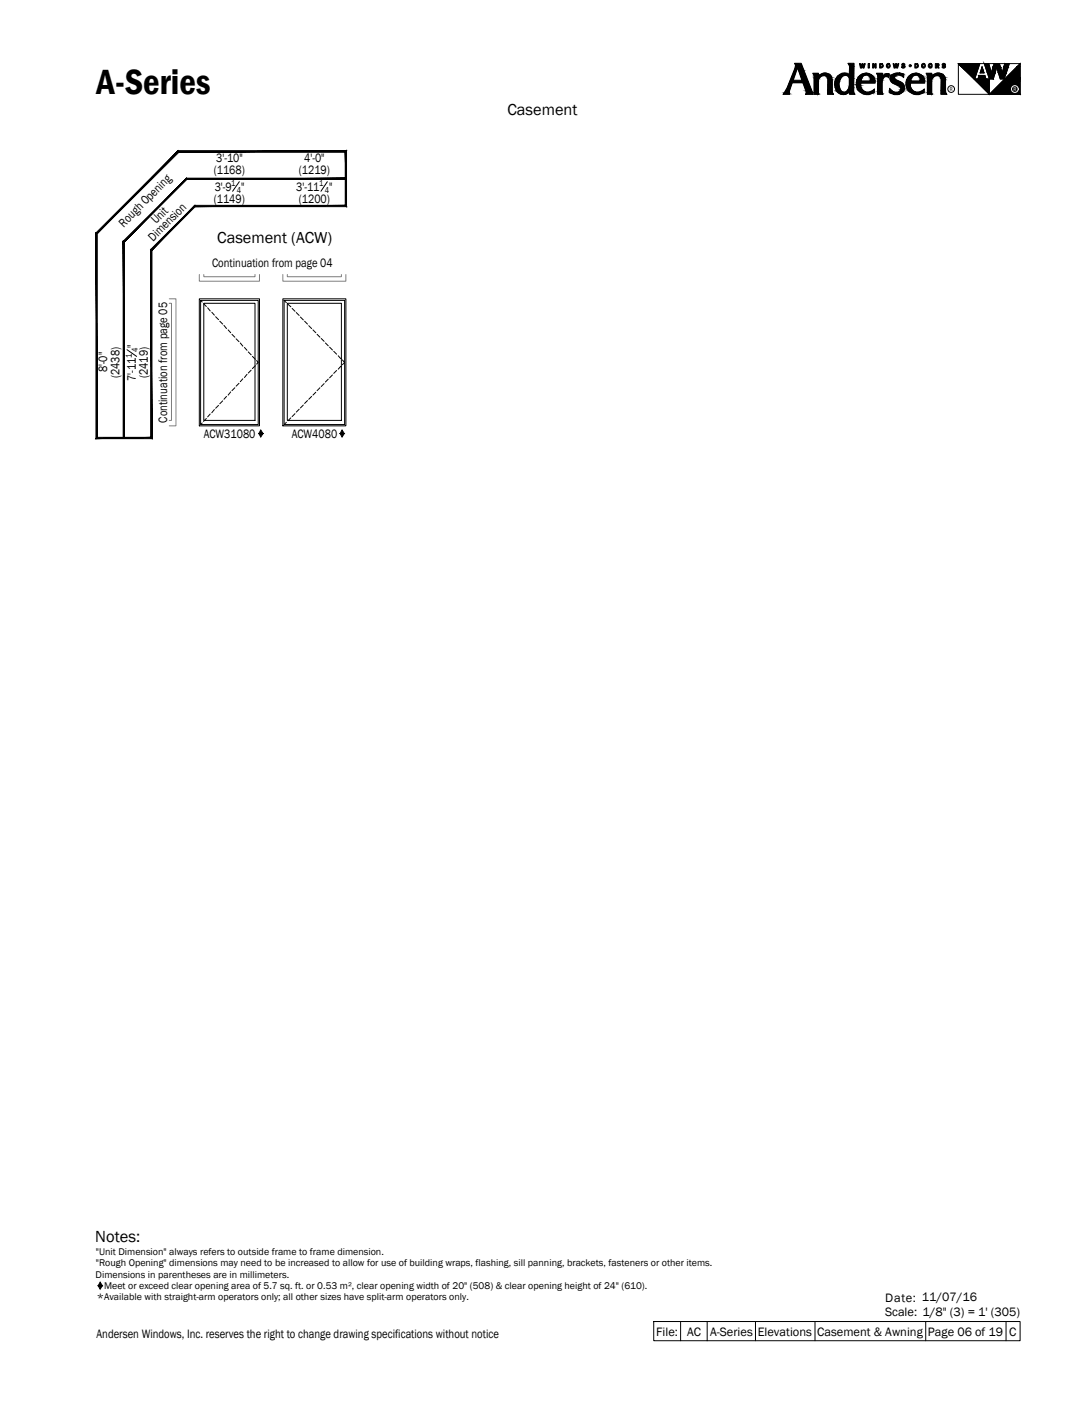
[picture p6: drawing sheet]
<svg xmlns="http://www.w3.org/2000/svg" width="216mm" height="279mm" viewBox="0 0 216 279" stroke-linecap="round" stroke-linejoin="round" font-family="sans-serif">
<!-- layer: A-ELEV-GLAZ-SIGHTLINES -->
<path d="M39.6 59.3h11.9v25.2h-11.9zM39.8 59.6h11.4v24.7h-11.4zM56.1 59.3h12.5v25.2h-12.5zM56.4 59.6h12v24.7h-12zM40.4 60.2h10.2v23.2h-10.2zM57 60.2h10.7v23.2h-10.7z" fill="none" stroke="#000" stroke-width=".2"/>
<!-- layer: A-ELEV-GLAZ-OPERATION -->
<g fill="none" stroke="#000" stroke-width=".2">
<path d="M39.8 59.6l.3 .3M56.4 59.6l.4 .5M40.4 60.2l.6 .6M41.2 61.1l.5 .6M42 62l.5 .5M42.8 62.9l.6 .5M43.6 63.7l.6 .6M44.2 79.6l-.6 .5M44.4 64.6l.6 .6M45 78.7l-.6 .5M45.3 65.5l.5 .5M45.8 77.8l-.5 .6"/>
<path d="M46 66.3l.6 .6M46.6 76.9l-.6 .6M46.9 67.2l.5 .6M47.4 76.1l-.5 .5M47.7 68.1l.5 .6M48.2 75.2l-.5 .5M48.5 68.9l.5 .6M49 74.3l-.5 .6M49.3 69.8l.5 .6M49.8 73.5l-.5 .5M50.1 70.7l.6 .6M50.7 72.6l-.6 .5"/>
<path d="M50.9 71.6l.3 .3-.3 .3M57.1 60.4l.6 .5M58 61.2l.5 .6M58.8 62l.6 .6M59.6 62.9l.6 .6M60.4 63.7l.6 .6M61 79.5l-.6 .6M61.3 64.6l.5 .6M61.8 78.7l-.5 .5M62.1 65.5l.6 .5M62.7 77.8l-.6 .6M62.9 66.3l.6 .6"/>
<path d="M63.5 76.9l-.6 .6M63.7 67.2l.6 .5M64.3 76.1l-.6 .6M64.6 68.1l.5 .5M65.1 75.2l-.5 .6M65.4 68.9l.6 .6M66 74.4l-.6 .6M66.2 69.7l.6 .6M66.8 73.5l-.6 .6M67.1 70.6l.5 .6M67.6 72.7l-.5 .6M67.9 71.4l.5 .5-.5 .5"/>
<path d="M40.1 83.9l-.3 .4M41 83l-.6 .6M41.7 82.2l-.5 .5M42.5 81.3l-.5 .6M43.4 80.4l-.6 .6M56.8 83.8l-.4 .5M57.7 82.9l-.6 .6M58.5 82.1l-.5 .6M59.4 81.2l-.6 .6M60.2 80.4l-.6 .5"/>
</g>
<!-- layer: A-ANNO-TEXT -->
<g fill="#000" stroke="#000" stroke-width=".2">
<path d="M163.5 14.7h.4zM166.9 18.6h.9zM166.9 18.6l.5 .1zM175 15.5h.1zM176 14.7h.3zM178.2 14.6l.1 .1zM181.7 18.6h.6zM181.7 18.6l.2 .1zM183.1 18.1l.2-.1zM186 14.7h.4zM193.3 15.7h3v3zM202.4 12.6v.7h-.6z"/>
<path d="M156.1 18l.4 .3v-.3zM156.1 18l.4 .3h-.6z"/>
<path d="M155.9 18.3l.6 .1v-.1zM155.9 18.3l.6 .1h-.7z"/>
<path d="M155.8 18.4l.7 .2v-.2zM155.8 18.4l.7 .2h-.8z"/>
<path d="M156.1 17.9h.5zM156.1 17.9l.4 .1z"/>
<path d="M156.3 17.4l.3 .5 .1-.5zM156.3 17.4l.3 .5h-.5z"/>
<path d="M156.8 16.3l-.1 1.1 .4-1.1zM156.8 16.3l-.1 1.1h-.4z"/>
<path d="M157.9 13.6l-.7 2.5 .8-2.5zM157.9 13.6l-.7 2.5h-.3z"/>
<path d="M157.9 13.3l.1 .3 .1-.3zM157.9 13.3l.1 .3h-.1z"/>
<path d="M158 12.9l.1 .4 .1-.4zM158 12.9l.1 .4h-.2z"/>
<path d="M158 12.8l.2 .1 .1-.1zM158 12.8l.2 .1h-.2z"/>
<path d="M158 12.7l.9 .1zM158 12.7l.9 .1z"/>
<path d="M158.3 12.8l.7 .1-.1-.1zM158.3 12.8l.7 .1h-.6z"/>
<path d="M158.4 12.9l.9 .7-.3-.7zM158.4 12.9l.9 .7h-.8z"/>
<path d="M158.5 13.6l.8 .3v-.3zM158.5 13.6l.8 .3h-.7z"/>
<path d="M158.6 13.9l1.6 2.2-.9-2.2zM158.6 13.9l1.6 2.2h-.8z"/>
<path d="M156.9 16.1l3.4 .2-.1-.2zM156.9 16.1l3.4 .2h-3.5z"/>
<path d="M159.4 16.3l1.6 1.8-.7-1.8zM159.4 16.3l1.6 1.8h-.9z"/>
<path d="M160.1 18.1l1 .2-.1-.2zM160.1 18.1l1 .2h-1z"/>
<path d="M160.1 18.3l1.1 .2-.1-.2zM160.1 18.3l1.1 .2h-1.1z"/>
<path d="M160.1 18.5l1.1 .1v-.1zM160.1 18.5l1.1 .1h-1.1z"/>
<path d="M161.6 14.7l.6 .1v-.1zM161.6 14.7l.6 .1h-.6z"/>
<path d="M161.6 14.8l.6 .3v-.3zM161.6 14.8l.6 .3h-.5z"/>
<path d="M161.7 15.1l.5 .3v-.3zM161.7 15.1l.5 .3h-.5z"/>
<path d="M161.7 18.4l.6 .2-.1-.2zM161.7 18.4l.6 .2h-.6z"/>
<path d="M161.7 16.1l.5 2.3 .1-2.3zM161.7 16.1l.5 2.3h-.5z"/>
<path d="M161.7 15.6l.6 .5 .1-.5zM161.7 15.6l.6 .5h-.6z"/>
<path d="M161.7 15.4l.7 .2 .2-.2zM161.7 15.4l.7 .2h-.7z"/>
<path d="M162.4 15.2l.2 .2v-.2zM162.2 15.4l.2-.2 .2 .2z"/>
<path d="M162.7 15l-.1 .2 .4-.2zM162.4 15.2l.3-.2-.1 .2z"/>
<path d="M163.2 14.7h1zM163.2 14.7h1z"/>
<path d="M162.8 14.9h.5zM162.8 14.9h.6z"/>
<path d="M162.8 14.9h.5zM162.8 14.9l.2 .1z"/>
<path d="M162.9 14.8h.5zM162.9 14.8l.5 .1z"/>
<path d="M163.5 14.7h.7zM163.2 14.7h1z"/>
<path d="M163.2 14.7l1.3 .1zM162.9 14.8l.3-.1 1.3 .1z"/>
<path d="M162.9 14.8h1.7zM162.9 14.8h1.7z"/>
<path d="M163.4 14.8l1.2 .1zM163.4 14.8l1.2 .1z"/>
<path d="M163.6 14.9h1zM163.6 14.9h1z"/>
<path d="M163.8 14.9l.9 .1-.1-.1zM163.8 14.9l.9 .1z"/>
<path d="M164 15l.8 .1zM164 15l.8 .1z"/>
<path d="M164.1 15.1l.8 .2-.1-.2zM164.1 15.1l.8 .2h-.7z"/>
<path d="M164.2 15.3l.8 .1-.1-.1zM164.2 15.3l.8 .1h-.7z"/>
<path d="M164.3 15.4l.7 .1v-.1zM164.3 15.4l.7 .1h-.7z"/>
<path d="M164.3 15.5l.7 .3v-.3zM164.3 15.5l.7 .3h-.6z"/>
<path d="M164.4 15.8l.6 .1zM164.4 15.8l.6 .1z"/>
<path d="M164.4 15.9l.6 2.1v-2.1zM164.4 15.9l.6 2.1h-.6z"/>
<path d="M164.4 18l.7 .5-.1-.5zM164.4 18l.7 .5h-.7z"/>
<path d="M164.4 18.5l.8 .1-.1-.1zM164.4 18.5l.8 .1h-.8z"/>
<path d="M165.7 16.7l.7 .1v-.1zM165.7 16.7l.7 .1h-.7z"/>
<path d="M165.7 16.8l.8 .6-.1-.6zM165.7 16.8l.8 .6h-.6z"/>
<path d="M165.9 15.9l.6 .3v-.3zM165.9 15.9l.6 .3h-.7z"/>
<path d="M165.8 16.2l.6 .5 .1-.5zM165.8 16.2l.6 .5h-.7z"/>
<path d="M165.9 17.4h.6zM165.9 17.4h.6z"/>
<path d="M165.9 17.4l.8 .6-.2-.6zM165.9 17.4l.8 .6h-.6z"/>
<path d="M166 15.7l.5 .2 .2-.2zM166 15.7l.5 .2h-.6z"/>
<path d="M166.1 18l.7 .1-.1-.1zM166.1 18l.7 .1h-.5z"/>
<path d="M166.3 18.1l.8 .2-.3-.2zM166.3 18.1l.8 .2h-.6z"/>
<path d="M166.3 15.2h.6zM166.3 15.2h.6z"/>
<path d="M166.3 15.2l.4 .5 .2-.5zM166.3 15.2l.4 .5h-.7z"/>
<path d="M166.5 18.3l.6 .1zM166.5 18.3l.6 .1z"/>
<path d="M166.6 18.4l.8 .1zM166.6 18.4l.8 .1z"/>
<path d="M166.7 14.9h.6zM166.7 14.9h.7z"/>
<path d="M166.7 14.9l.2 .3 .4-.3zM166.3 15.2l.4-.3 .2 .3z"/>
<path d="M166.7 18.5h.8zM166.7 18.5h.8z"/>
<path d="M166.9 14.8h.9zM166.7 14.9h.7z"/>
<path d="M166.9 18.5l.9 .1zM166.9 18.5l.9 .1z"/>
<path d="M167.6 14.6l.4 .1zM167.1 14.7h.9z"/>
<path d="M167.1 14.7h1zM167.1 14.7h1z"/>
<path d="M166.7 18.5h1.3zM166.7 18.5h1.1z"/>
<path d="M167.6 18.5h.4zM167.5 18.5h.5z"/>
<path d="M167.1 14.7l1.2 .1-.2-.1zM166.9 14.8l.2-.1 1.2 .1z"/>
<path d="M167.8 18.4h.3zM167.6 18.5h.4z"/>
<path d="M168 18.3l.1 .1 .1-.1zM168 18.3l.1 .1h-.3z"/>
<path d="M167.8 14.8l.7 .1zM167.8 14.8l.7 .1z"/>
<path d="M168.1 18.1l.1 .2 .1-.2zM168 18.3l.1-.2 .1 .2z"/>
<path d="M168.3 14.9l.3 .1zM168.3 14.9l.3 .1z"/>
<path d="M168.5 17.7l-.2 .4zM168.5 17.7l-.4 .4z"/>
<path d="M168.7 15h.6zM168.7 15h.6z"/>
<path d="M168.4 15h.3zM168.4 15h.3z"/>
<path d="M168.6 17.4h.1zM168.6 17.4h.2z"/>
<path d="M168.6 17.4v.3l.1-.3zM168.6 17.4l-.1 .3z"/>
<path d="M168.8 17.4h.5zM168.8 17.4h.5z"/>
<path d="M168.6 15.5l.7 1.6v-1.6zM168.6 15.5l.7 1.6h-.7z"/>
<path d="M168.6 17.1l.7 .3v-.3zM168.6 17.1l.7 .3h-.7z"/>
<path d="M168.8 17.4l.5 .7v-.7zM168.8 17.4l.5 .7h-.6z"/>
<path d="M168.7 18.1l.6 .4v-.4zM168.7 18.1l.6 .4h-.6z"/>
<path d="M168.6 12.7l.7 .1zM168.6 12.7l.7 .1z"/>
<path d="M168.6 12.8l.7 .4v-.4zM168.6 12.8l.7 .4h-.6z"/>
<path d="M168.7 13.2l.6 1.8v-1.8zM168.7 13.2l.6 1.8h-.6z"/>
<path d="M168.4 15l.9 .2v-.2zM168.4 15l.9 .2h-.8z"/>
<path d="M168.5 15.2l.8 .3v-.3zM168.5 15.2l.8 .3h-.7z"/>
<path d="M168.7 18.5l.7 .1-.1-.1zM168.7 18.5l.7 .1h-.7z"/>
<path d="M170 16.3h3.5zM170 16.3h3.5z"/>
<path d="M170 16.9l.7 .4-.1-.4zM170 16.9l.7 .4h-.6z"/>
<path d="M170.6 18.1h.6zM170.6 18.1h.6z"/>
<path d="M170 16.4l.7 .4v-.4zM170 16.4l.7 .4h-.7z"/>
<path d="M170 16.8l.6 .1 .1-.1zM170 16.8l.6 .1h-.6z"/>
<path d="M170.2 15.9l.4 .3 .1-.3zM170.2 15.9l.4 .3h-.6z"/>
<path d="M170.1 17.3h.6zM170.1 17.3h.6z"/>
<path d="M170.2 17.3l.7 .4-.2-.4zM170.2 17.3l.7 .4h-.6z"/>
<path d="M170.4 15.5l.3 .4 .2-.4zM170.4 15.5l.3 .4h-.5z"/>
<path d="M170.3 17.7l.6 .1zM170.3 17.7l.6 .1z"/>
<path d="M170.4 17.8l.8 .3-.3-.3zM170.4 17.8l.8 .3h-.6z"/>
<path d="M170.4 15.4l.5 .1 .1-.1zM170.4 15.4l.5 .1h-.5z"/>
<path d="M170.7 15l.3 .4 .2-.4zM170.7 15l.3 .4h-.6z"/>
<path d="M170.6 18.1l1 .2-.4-.2zM170.6 18.1l1 .2h-.7z"/>
<path d="M170.9 15h.4zM170.7 15h.5z"/>
<path d="M171.1 14.8l.2 .2 .2-.2zM170.9 15l.2-.2 .2 .2z"/>
<path d="M170.9 18.3h.9zM170.9 18.3h.9z"/>
<path d="M171 18.3l1 .1zM171 18.3l1 .1z"/>
<path d="M171.3 14.7l.2 .1 .5-.1zM171.3 14.7l.2 .1h-.4z"/>
<path d="M171.8 18.6l.2 .1zM171.8 18.6h.7z"/>
<path d="M171.9 14.7h.5zM171.4 14.7h1z"/>
<path d="M171.4 14.7h1zM171.3 14.7h1.1z"/>
<path d="M171.3 14.7h1.2zM171.3 14.7h1.2z"/>
<path d="M172.4 18.4h.6zM172.4 18.4h.6z"/>
<path d="M171.1 18.4h1.3zM171.1 18.4h1.3z"/>
<path d="M172 14.7l.6 .1zM172 14.7l.6 .1z"/>
<path d="M172.3 14.8l.5 .1zM172.3 14.8l.5 .1z"/>
<path d="M171.4 18.5h1.2zM171.4 18.5l1.1 .1z"/>
<path d="M172.5 14.9l.5 .1zM172.5 14.9l.5 .1z"/>
<path d="M172.8 16.1h.7zM172.8 16.1h.7z"/>
<path d="M171.3 18.5h1.6zM171.3 18.5h1.3z"/>
<path d="M172.6 15l.6 .2-.2-.2zM172.6 15l.6 .2h-.5z"/>
<path d="M171.1 18.4h1.9zM171.1 18.4l1.8 .1z"/>
<path d="M172.7 15.2l.6 .2-.1-.2zM172.7 15.2l.6 .2h-.5z"/>
<path d="M172.8 18.3h.4zM172.4 18.4h.6z"/>
<path d="M172.8 15.4l.6 .2-.1-.2zM172.8 15.4l.6 .2h-.6z"/>
<path d="M173.3 18.1v.2zM172.9 18.3l.4-.2v.2z"/>
<path d="M172.9 18.3h.4zM172.8 18.3h.4z"/>
<path d="M172.8 15.6l.7 .3-.1-.3zM172.8 15.6l.7 .3h-.6z"/>
<path d="M172.9 15.9l.6 .2v-.2zM172.9 15.9l.6 .2h-.7z"/>
<path d="M172.8 16.1l.7 .1v-.1zM172.8 16.1l.7 .1h-.8z"/>
<path d="M172.7 16.2h.8zM172.5 16.2h1z"/>
<path d="M170 16.2l3.5 .1zM170 16.2l3.5 .1z"/>
<path d="M170 16.3l3.5 .1zM170 16.3l3.5 .1z"/>
<path d="M174.2 14.7l.7 .1zM174.2 14.7l.7 .1z"/>
<path d="M174.2 14.8l.7 .4v-.4zM174.2 14.8l.7 .4h-.5z"/>
<path d="M174.4 15.2l.5 .4v-.4zM174.4 15.2l.5 .4h-.6z"/>
<path d="M174.3 16.2l.6 2v-2zM174.3 16.2l.6 2h-.6z"/>
<path d="M174.3 18.2l.7 .3-.1-.3zM174.3 18.2l.7 .3h-.8z"/>
<path d="M174.3 15.9l.6 .3 .1-.3zM174.3 15.9l.6 .3h-.6z"/>
<path d="M174.2 18.5l.8 .1v-.1zM174.2 18.5l.8 .1h-.8z"/>
<path d="M174.3 15.6l.7 .3 .1-.3zM174.3 15.6l.7 .3h-.7z"/>
<path d="M175.3 15.2l-.2 .3zM175.3 15.2l-.3 .3z"/>
<path d="M175.4 15h.4zM175.4 15h.4z"/>
<path d="M175.4 15.1l-.1 .1 .3-.1zM175.4 15.1l-.1 .1z"/>
<path d="M175.4 15h.4zM175.4 15l.2 .1z"/>
<path d="M176.1 14.7h.2zM176 14.7h.3zM175.9 14.7h.4z"/>
<path d="M175.4 15h.9zM175.4 15h.9z"/>
<path d="M175.8 15h.5zM175.8 15h.5z"/>
<path d="M175.9 15l.4 .1zM175.9 15l.4 .1z"/>
<path d="M176.1 15.1l.2 .1zM176.1 15.1l.2 .1z"/>
<path d="M175.9 14.7h.4zM175.9 14.7h.4z"/>
<path d="M175.9 14.7l.4 .1v-.1zM175.6 14.8l.3-.1 .4 .1z"/>
<path d="M175.6 14.8l.7 .2v-.2zM175.4 15l.2-.2 .7 .2z"/>
<path d="M176.6 17.9l.2 .1zM176.6 17.9l.2 .1h-.2z"/>
<path d="M176.6 18l.6 .3zM176.6 18l.6 .3h-.6z"/>
<path d="M176.6 18.3h.7zM176.6 18.3h.7z"/>
<path d="M176.6 18.3l.9 .1zM176.6 18.3l.9 .1z"/>
<path d="M176.8 15.2l.5 .2v-.2zM176.8 15.2l.5 .2h-.5zM176.8 15.4h.5zM176.8 15.4h.5z"/>
<path d="M176.8 15.4l.6 .1-.1-.1zM176.8 15.4l.6 .1h-.7z"/>
<path d="M176.8 15.2h.6zM176.8 15.2h.5z"/>
<path d="M176.7 15.5l.7 .1zM176.7 15.5l.7 .1z"/>
<path d="M176.7 15.6l.8 .1-.1-.1zM176.7 15.6l.8 .1h-.7z"/>
<path d="M177 15h.5zM176.9 15h.6z"/>
<path d="M176.9 15l.5 .2 .1-.2zM176.9 15l.5 .2h-.6z"/>
<path d="M176.8 15.7l.8 .2-.1-.2zM176.8 15.7l.8 .2h-.8z"/>
<path d="M177 14.9l.5 .1 .1-.1zM177 14.9l.5 .1h-.5z"/>
<path d="M177.1 14.9h.6zM177 14.9h.6z"/>
<path d="M176.8 15.9h.9zM176.8 15.9h.9z"/>
<path d="M176.8 15.9l1.1 .1-.2-.1zM176.8 15.9l1.1 .1h-1.1z"/>
<path d="M176.8 18.4h.9zM176.8 18.4h.9z"/>
<path d="M176.8 18.4l1.1 .1zM176.8 18.4l1.1 .1z"/>
<path d="M177.2 14.8h.6zM177.1 14.9h.6z"/>
<path d="M176.8 16l1.3 .1-.2-.1zM176.8 16l1.3 .1h-1.2z"/>
<path d="M177.3 14.8h.6zM177.2 14.8h.6z"/>
<path d="M176.9 16.1l1.5 .1-.3-.1zM176.9 16.1l1.5 .1h-1.4z"/>
<path d="M177.4 14.8h.8zM177.3 14.8h.6z"/>
<path d="M177.7 18.7h.5zM177.7 18.7h.4zM177.7 18.7h.4z"/>
<path d="M177.5 18.6h.7zM177.5 18.6l.7 .1z"/>
<path d="M178.1 14.7h.4zM177.9 14.7h.6z"/>
<path d="M177 16.2h1.5zM177 16.2h1.5z"/>
<path d="M177.1 16.2l1.6 .2-.2-.2zM177.1 16.2l1.6 .2h-1.5z"/>
<path d="M177.2 18.5l1.3 .1zM177.2 18.5l1.3 .1z"/>
<path d="M177.3 18.6h1.2zM177.3 18.6h.9z"/>
<path d="M177.9 14.7h.7zM177.9 14.7h.7z"/>
<path d="M177.9 14.7h1zM177.5 14.7h1.4zM177.5 14.7h1.4zM177.5 14.7h1.4z"/>
<path d="M177.2 16.4h1.5zM177.2 16.4h1.5z"/>
<path d="M177 18.5h1.7zM177 18.5h1.5z"/>
<path d="M177.3 16.4l1.6 .2-.2-.2zM177.3 16.4l1.6 .2h-1.4z"/>
<path d="M178.2 18.4l.5 .1zM178.2 18.4l.5 .1z"/>
<path d="M178.2 18.5h.5zM177.9 18.5h.8z"/>
<path d="M178.4 18.3h.4zM178.2 18.4h.5z"/>
<path d="M177.5 14.7l1.6 .1zM177.4 14.8h1.7z"/>
<path d="M177.5 16.6l1.6 .1-.2-.1zM177.5 16.6l1.6 .1z"/>
<path d="M178.6 18.2l.2 .1 .2-.1zM178.4 18.3l.2-.1 .2 .1z"/>
<path d="M178.2 14.8h1zM178.2 14.8h1z"/>
<path d="M177.9 16.7l1.3 .1-.1-.1zM177.9 16.7l1.3 .1h-1.1z"/>
<path d="M178.7 18.1l.3 .1 .1-.1zM178.6 18.2l.1-.1 .3 .1zM178.6 18.2h.4zM178.6 18.2h.4z"/>
<path d="M178.4 14.8h.8zM178.4 14.8h.8z"/>
<path d="M178.5 14.8l.7 .1v-.1zM178.5 14.8l.7 .1z"/>
<path d="M178.8 14.9l.4 .1zM178.8 14.9l.4 .1z"/>
<path d="M179.1 15l.1 .1zM179.1 15l.1 .1z"/>
<path d="M178.1 16.8l1.2 .1-.1-.1zM178.1 16.8l1.2 .1z"/>
<path d="M178.8 17.9l.4 .1v-.1zM178.8 17.9l.4 .1h-.4z"/>
<path d="M178.8 18h.4zM178.8 18l.3 .1z"/>
<path d="M178.4 16.9l.9 .1zM178.4 16.9l.9 .1z"/>
<path d="M178.6 17l.7 .1v-.1zM178.6 17l.7 .1h-.6z"/>
<path d="M178.7 17.1l.6 .1zM178.7 17.1l.6 .1z"/>
<path d="M178.7 17.2l.6 .1v-.1zM178.7 17.2l.6 .1h-.5z"/>
<path d="M178.8 17.3l.5 .1v-.1zM178.8 17.3l.5 .1h-.4z"/>
<path d="M178.9 17.4l.4 .1zM178.9 17.4l.4 .1z"/>
<path d="M178.9 17.5l.4 .2v-.2zM178.9 17.5l.4 .2h-.4z"/>
<path d="M178.9 17.7l.4 .1zM178.9 17.7l.4 .1z"/>
<path d="M178.9 17.8l.3 .1 .1-.1zM178.9 17.8l.3 .1h-.4z"/>
<path d="M180 16.3h3.4zM180 16.3h3.4z"/>
<path d="M180 16.4l.5 .4v-.4zM180 16.4l.5 .4h-.6z"/>
<path d="M179.9 16.8l.6 .1v-.1zM179.9 16.8l.6 .1h-.5z"/>
<path d="M180 16.9l.6 .4-.1-.4zM180 16.9l.6 .4h-.6z"/>
<path d="M180.5 18.1h.6zM180.5 18.1h.6z"/>
<path d="M180 17.3h.6zM180 17.3h.6z"/>
<path d="M180 17.3l.8 .4-.2-.4zM180 17.3l.8 .4h-.6z"/>
<path d="M180.1 15.9l.4 .3 .2-.3zM180.1 15.9l.4 .3h-.5z"/>
<path d="M180.2 15.5l.5 .4v-.4zM180.2 15.5l.5 .4h-.6z"/>
<path d="M180.2 17.7l.6 .1zM180.2 17.7l.6 .1z"/>
<path d="M180.2 17.8l.9 .3-.3-.3zM180.2 17.8l.9 .3h-.6z"/>
<path d="M180.3 15.4l.4 .1 .1-.1zM180.3 15.4l.4 .1h-.5z"/>
<path d="M180.6 15l.2 .4 .2-.4zM180.6 15l.2 .4h-.5z"/>
<path d="M180.5 18.1l.9 .2-.3-.2zM180.5 18.1l.9 .2h-.6z"/>
<path d="M181.2 14.7h1.1zM181.2 14.7h1.1z"/>
<path d="M180.7 15h.5zM180.6 15h.4z"/>
<path d="M181 14.8l.2 .2 .2-.2zM180.7 15l.3-.2 .2 .2z"/>
<path d="M180.8 18.3h.9zM180.8 18.3h.9z"/>
<path d="M180.9 18.3l1 .1zM180.9 18.3l1 .1z"/>
<path d="M181.7 14.7h.6zM181.2 14.7h1.1z"/>
<path d="M181.2 14.7l.2 .1 .5-.1zM181 14.8l.2-.1 .2 .1z"/>
<path d="M181 18.4h1.2zM181 18.4h1.2z"/>
<path d="M181.2 14.7h1.2zM181.2 14.7h1.2z"/>
<path d="M181.9 14.7l.6 .1-.1-.1zM181.9 14.7l.6 .1z"/>
<path d="M182.2 14.8l.5 .1zM182.2 14.8l.5 .1z"/>
<path d="M181.3 18.5h1.3zM181.3 18.5l1 .1z"/>
<path d="M182.3 14.9l.6 .1zM182.3 14.9l.6 .1z"/>
<path d="M182.7 16.1h.7zM182.7 16.1h.7z"/>
<path d="M181.2 18.5h1.6zM181.2 18.5h1.4z"/>
<path d="M182.5 15l.6 .2-.2-.2zM182.5 15l.6 .2h-.5z"/>
<path d="M182.3 18.4h.6zM182.2 18.4h.7z"/>
<path d="M181 18.4h1.9zM181 18.4l1.8 .1z"/>
<path d="M182.6 15.2l.6 .2-.1-.2zM182.6 15.2l.6 .2h-.5z"/>
<path d="M182.7 18.3h.4zM182.3 18.4h.6z"/>
<path d="M182.7 15.4l.6 .2-.1-.2zM182.7 15.4l.6 .2h-.6z"/>
<path d="M182.7 15.6l.6 .3v-.3zM182.7 15.6l.6 .3h-.5z"/>
<path d="M183.1 18.1l.2 .2v-.2zM182.8 18.3l.3-.2 .2 .2z"/>
<path d="M182.8 18.3h.5zM182.7 18.3h.4z"/>
<path d="M182.8 15.9l.6 .2-.1-.2zM182.8 15.9l.6 .2h-.7z"/>
<path d="M182.7 16.1l.7 .1v-.1zM182.6 16.2l.1-.1 .7 .1z"/>
<path d="M182.6 16.2h.8zM182.3 16.2h1.1z"/>
<path d="M180 16.2l3.4 .1zM180 16.2l3.4 .1z"/>
<path d="M180 16.3l3.4 .1zM180 16.3l3.4 .1z"/>
<path d="M184.1 15.1l.6 .3v-.3zM184.1 15.1l.6 .3h-.6z"/>
<path d="M184.1 14.7l.7 .1v-.1zM184.1 14.7l.7 .1h-.7z"/>
<path d="M184.1 14.8l.6 .3 .1-.3zM184.1 14.8l.6 .3h-.6z"/>
<path d="M184.1 16.1l.7 2.3v-2.3zM184.1 16.1l.7 2.3h-.7z"/>
<path d="M184.1 18.4l.7 .2v-.2zM184.1 18.4l.7 .2h-.7z"/>
<path d="M184.1 15.6l.7 .5v-.5zM184.1 15.6l.7 .5h-.7z"/>
<path d="M184.1 15.4l.7 .2 .2-.2zM184.1 15.4l.7 .2h-.7z"/>
<path d="M184.9 15.2l.1 .2 .1-.2zM184.7 15.4l.2-.2 .1 .2z"/>
<path d="M185.2 15l-.1 .2 .4-.2zM184.9 15.2l.3-.2-.1 .2z"/>
<path d="M185.7 14.7h1zM185.7 14.7h1z"/>
<path d="M185.3 14.9h.5zM185.3 14.9l.2 .1z"/>
<path d="M185.3 14.9h.6zM185.3 14.9h.5z"/>
<path d="M185.3 14.8h.6zM185.3 14.8l.6 .1z"/>
<path d="M186 14.7h.7zM185.7 14.7h1z"/>
<path d="M185.7 14.7l1.3 .1-.3-.1zM185.4 14.8l.3-.1 1.3 .1z"/>
<path d="M185.4 14.8h1.7zM185.3 14.8h1.8z"/>
<path d="M185.9 14.8l1.2 .1zM185.9 14.8l1.2 .1z"/>
<path d="M186 14.9h1.1zM186 14.9h1.1z"/>
<path d="M186.3 14.9l.9 .1-.1-.1zM186.3 14.9l.9 .1z"/>
<path d="M186.5 15l.8 .1zM186.5 15l.8 .1z"/>
<path d="M186.6 15.1l.8 .2-.1-.2zM186.6 15.1l.8 .2h-.7z"/>
<path d="M186.7 15.3l.7 .1v-.1zM186.7 15.3l.7 .1h-.6z"/>
<path d="M186.8 15.4l.6 .1v-.1zM186.8 15.4l.6 .1h-.6z"/>
<path d="M186.8 15.5l.7 .3-.1-.3zM186.8 15.5l.7 .3h-.6z"/>
<path d="M186.9 15.8l.6 .1zM186.9 15.8l.6 .1z"/>
<path d="M186.9 15.9l.6 2.1v-2.1zM186.9 15.9l.6 2.1h-.6z"/>
<path d="M186.9 18l.7 .5-.1-.5zM186.9 18l.7 .5h-.7z"/>
<path d="M186.9 18.5l.7 .1v-.1zM186.9 18.5l.7 .1h-.7z"/>
<path d="M190.2 12.6l3.2 3.1 1-3.1zM190.2 12.6l3.2 3.1z"/>
<path d="M194.9 13.3l.4 1.2zM194.9 13.3l.4 1.2h-.8z"/>
<path d="M194.3 15l1.3 .7-.2-.7zM194.3 15l1.3 .7h-1.6z"/>
<path d="M195.3 12.6l1.4 1.9-.5-1.9zM195.3 12.6l1.4 1.9h-.7z"/>
<path d="M196 14.5l1.1 1.2 .4-1.2zM196 14.5l1.1 1.2h-.8z"/>
<path d="M197 13.3l.5 1.2 .3-1.2zM197 13.3l.5 1.2h-.8z"/>
<path d="M197.3 12.6l1.3 .7-.3-.7zM197.3 12.6l1.3 .7h-1.6z"/>
<path d="M197.8 13.3l1.1 1.2-.3-1.2zM197.8 13.3l1.1 1.2h-.8z"/>
<path d="M198.1 14.5l1.2 1.2 .4-1.2zM198.1 14.5l1.2 1.2h-.8z"/>
<path d="M199.2 13.3l.5 1.2 .4-1.2zM199.2 13.3l.5 1.2h-.8z"/>
<path d="M199.4 12.6l.7 .7 .2-.7zM199.4 12.6l.7 .7h-.9z"/>
<path d="M201.8 13.3l.6 2.4v-2.4zM199.4 15.7l2.4-2.4 .6 2.4z"/>
<path d="M199.4 15.7l3 3v-3zM199.4 15.7l3 3h-6.1z"/>
<path d="M37.1 35.6h31.5v-.2zM37 35.4h31.6l-31.5 .2zM37 35.4l-12.3 12.6 12.4-12.4zM24.4 47.9l12.6-12.5-12.3 12.6zM24.4 47.9l.3 39v-38.9zM24.4 47.9l.3 39h-.3z"/>
<path d="M29.9 49.5v37.3l.3 .2zM29.9 49.5l.3 .1v37.4zM29.9 49.5l.3 .1 8.5-8.8zM38.7 40.8v.2l-8.5 8.6zM38.7 40.8v.2l29.8-.2zM38.7 41l29.8-.2 .3 .2zM68.5 30.2v10.6l.3 .2zM68.8 29.9v11.1l-.3-10.8zM35.5 30.2h33l.3-.3zM35.4 29.9h33.4l-33.3 .3zM35.4 29.9l-16.1 16.4 16.2-16.1zM35.4 29.9l-16.1 16.4-.3-.1zM19 46.2l.3 40.6v-40.5zM19 46.2l.3 40.6-.3 .2zM19.3 86.8l-.3 .2 10.9-.2zM19 87l10.9-.2 .3 .2z"/>
<path d="M51.7 85.3l.5 .7h-.8zM51.4 86l.3 .7 .5-.7z"/>
<path d="M67.9 85.3l.4 .7h-.8zM67.5 86l.4 .7 .4-.7z"/>
<path d="M19.9 254.4l.4 .7h-.8zM19.5 255.1l.4 .7 .4-.7z"/>
</g>
<g fill="none" stroke="#000" stroke-width=".2">
<path d="M157.7 12.6h1.3l2.4 6.1h-1.6l.1-.6-.6-1.7h-2.1l-.5 1.5v.8h-1.3l.8-1.3 1.5-3.8 .2-.7zM157.9 12.7h1l2.4 6h-1.4l.1-.6-.6-1.7h-2.2l-.6 1.5v.8h-1.1l.8-1.3 1.5-3.8zM157.9 12.7h1l2.3 5.9h-1.1v-.5l-.7-1.8h-2.3l-.5 1.6-.1 .7h-.8l.6-1.2 1.6-3.8zM158.3 13.4l.8 2.5h-1.7zM158.3 13.1l1 3h-2zM158.3 12.8l1.1 3.3h-2.2zM161.3 14.5h1.1v.5a1.53 1.53 0 0 1 1.7-.5 1.53 1.53 0 0 1 1.1 1.4v2.1l.2 .7h-1.2l.1-2.9a.93 .93 0 0 0-1.1-.8 .93 .93 0 0 0-.8 1.1v2.4l.2 .2h-1.1v-3.6zM161.4 14.6h1l-.1 .6 .5-.4a1.4 1.4 0 0 1 1.5-.1 1.4 1.4 0 0 1 .8 1.2v2.1l.2 .7h-1v-2.9a.99 .99 0 0 0-1.1-.9 .99 .99 0 0 0-.8 1.2v2.6h-.8v-3.6zM161.6 14.7h.6v.7a1.54 1.54 0 0 1 2.8 .1l.2 3.1h-.8v-2.8a1.06 1.06 0 0 0-1.2-1 1.06 1.06 0 0 0-.9 1.3v2.5h-.6zM166.9 15.2a1.02 1.02 0 0 1 1.7 .3v1.6a1.31 1.31 0 0 1-1.5 1.3 2.32 2.32 0 0 1-.2-3.2zM166.9 15.3a.94 .94 0 0 1 1.7 .2v1.6a1.52 1.52 0 0 1-1.1 1.3 1.41 1.41 0 0 1-1.1-1.7l.2-.8zM167 15.4a.87 .87 0 0 1 1.4-.1 2.56 2.56 0 0 1-.6 2.9h-.6a2.01 2.01 0 0 1-.2-2.8z"/>
<path d="M168.3 12.6h1.2l-.1 5.5 .3 .6h-1.1v-.7a1.51 1.51 0 0 1-1.6 .8 1.51 1.51 0 0 1-1.3-1.4 2.04 2.04 0 0 1 .5-2.3 2.04 2.04 0 0 1 2.3-.3l.1-1.6zM168.4 12.7h1l-.1 5.4 .2 .6h-.9v-1.1l-.3 .7a1.5 1.5 0 0 1-2.5-.9 2.02 2.02 0 0 1 .3-2.1 2.02 2.02 0 0 1 2-.6l.5 .2v-1.7zM168.6 12.7h.7v5.4l.1 .5h-.7l.1-1.2-.6 .9a1.46 1.46 0 0 1-2.3-.9 1.96 1.96 0 0 1 2.2-2.7l.6 .3v-1.8zM170.3 15.3a1.84 1.84 0 0 1 2.2-.7 1.84 1.84 0 0 1 1.2 1.9h-2.9a1.51 1.51 0 0 0 .9 1.7 1.51 1.51 0 0 0 1.8-.6v.7a2.22 2.22 0 0 1-3-.1 2.22 2.22 0 0 1-.2-2.9zM170.4 15.3a1.77 1.77 0 0 1 2-.7 1.77 1.77 0 0 1 1.2 1.8h-2.9a1.58 1.58 0 0 0 .9 1.8 1.58 1.58 0 0 0 1.9-.4l-.1 .5a2.15 2.15 0 0 1-2.8-.2 2.15 2.15 0 0 1-.2-2.8zM170.4 15.4a1.7 1.7 0 0 1 2-.7 1.7 1.7 0 0 1 1.1 1.7h-2.8a1.64 1.64 0 0 0 .7 1.8 1.64 1.64 0 0 0 1.9-.2v.3a2.09 2.09 0 0 1-2.7-.2 2.09 2.09 0 0 1-.2-2.7zM170.6 12.6h.1l.2 .6 .2-.6h.2l.1 .6 .1-.6h.2l-.3 .9h-.1l-.2-.6-.1 .6h-.3zM170.6 12.6l.3 .9 .2-.9 .3 .9 .2-.9M171.2 15.1a.89 .89 0 0 1 1.2-.2 .89 .89 0 0 1 .2 1.2l-1.9 .1zM171.2 15a.96 .96 0 0 1 1.3-.1 .96 .96 0 0 1 .2 1.3h-2.1zM171.3 15.2a.84 .84 0 0 1 1-.2 .84 .84 0 0 1 .3 1.1h-1.7zM172.3 12.6h.2v.9h-.2z"/>
<path d="M172.4 12.6v.9M173.2 12.6h.2l.3 .5v-.5h.2v.9h-.2l-.4-.6v.6h-.1zM173.8 12.6v.9l-.5-.9v.9M173.9 14.5h1.2v.7a1.04 1.04 0 0 1 1.4-.5l-.1 .8-.3-.3a.87 .87 0 0 0-1 1v1.9l.2 .6h-1.2l.1-3.5zM174 14.6h1v.8a1.22 1.22 0 0 1 1.4-.7l-.1 .6a.87 .87 0 0 0-1 0 .87 .87 0 0 0-.3 .9v1.9l.1 .6h-.9v-3.5zM174.2 14.7h.7v.9a1.38 1.38 0 0 1 1.2-.9h.2v.5a.94 .94 0 0 0-1 .1 .94 .94 0 0 0-.4 .9l.1 2.4h-.8l.2-3.4zM174.6 12.6h.3a.44 .44 0 0 1 .4 .5 .44 .44 0 0 1-.4 .4h-.3zM174.6 12.7a.45 .45 0 0 1 .6 .4l-.2 .3h-.4zM174.7 12.7a.29 .29 0 0 1 .4 .3 .29 .29 0 0 1-.4 .3zM176 12.8a.33 .33 0 0 1 .5 0 .33 .33 0 0 1-.1 .5 .33 .33 0 0 1-.4-.2zM176 12.7a.42 .42 0 0 1 .6 .1 .42 .42 0 0 1-.1 .6 .42 .42 0 0 1-.6-.2zM176.1 12.7a.29 .29 0 0 1 .3 .3 .29 .29 0 0 1-.3 .3z"/>
<path d="M176.8 15a2.45 2.45 0 0 1 2.6-.3l-.1 .7a1.06 1.06 0 0 0-1.8 0l.2 .3 .8 .4a1.37 1.37 0 0 1 1 1.7 1.37 1.37 0 0 1-1.6 1h-.4l-1-.4v-.9a1.35 1.35 0 0 0 2.1 .5l.1-.6-.7-.5a1.83 1.83 0 0 1-1.4-1.2zM176.8 15a2.52 2.52 0 0 1 2.5-.3v.5a1.2 1.2 0 0 0-1.8 0 .52 .52 0 0 0 .4 .7l.5 .3a1.3 1.3 0 0 1 1 1.5 1.3 1.3 0 0 1-1.5 1h-.4l-.9-.4v-.6a1.4 1.4 0 0 0 2.1 .3v-.6a1.94 1.94 0 0 0-1.5-.9 .96 .96 0 0 1-.4-1.5zM176.9 15a2.51 2.51 0 0 1 2.3-.2v.3a1.28 1.28 0 0 0-1.8 .1 .62 .62 0 0 0 .5 .8l.5 .2a1.24 1.24 0 0 1 .9 1.5 1.24 1.24 0 0 1-1.4 1l-.4-.1a.68 .68 0 0 1-.9-.7 1.29 1.29 0 0 0 2.2 0l.1-.4a.92 .92 0 0 0-.8-.7 2.3 2.3 0 0 1-1.3-.9l-.1-.4zM177.2 12.6h.2l.1 .6 .2-.6h.2l.1 .6 .2-.6h.2l-.3 .9h-.2l-.1-.6-.1 .6h-.3zM177.3 12.6l.2 .9 .3-.9 .2 .9 .3-.9M178.9 12.7a.34 .34 0 0 1 .4-.1 .34 .34 0 0 1 .3 .2l-.5-.1 .1 .2a.35 .35 0 0 1 .3 .5 .35 .35 0 0 1-.6 0v-.1l.2-.1 .3 .1-.1-.2-.4-.2zM179.5 12.8a.24 .24 0 0 0-.2-.1 .24 .24 0 0 0-.2 .2l.4 .2v.2l-.4 .1-.1-.1M180.2 15.3a1.81 1.81 0 0 1 2.1-.7 1.81 1.81 0 0 1 1.2 1.9h-2.8a1.45 1.45 0 0 0 .6 1.6 1.45 1.45 0 0 0 1.8-.1l.3-.4v.7a2.21 2.21 0 0 1-3-.1 2.21 2.21 0 0 1-.2-2.9zM180.3 15.3a1.74 1.74 0 0 1 2-.7 1.74 1.74 0 0 1 1.1 1.8h-2.7a1.55 1.55 0 0 0 .7 1.8 1.55 1.55 0 0 0 1.9-.4v.5a2.15 2.15 0 0 1-2.8-.2 2.15 2.15 0 0 1-.2-2.8zM180.3 15.4a1.65 1.65 0 0 1 2-.8 1.65 1.65 0 0 1 1.1 1.8h-2.9a1.67 1.67 0 0 0 .8 1.8 1.67 1.67 0 0 0 2-.2v.3a2.09 2.09 0 0 1-2.8-.2 2.09 2.09 0 0 1-.2-2.7zM181 15a1.04 1.04 0 0 1 1.3-.1 1.04 1.04 0 0 1 .4 1.2l-.4 .1h-1.8zM181.1 15.1a.9 .9 0 0 1 1.2-.1 .9 .9 0 0 1 .3 1.1l-1.9 .1 .1-.7z"/>
<path d="M181.2 15.2a.81 .81 0 0 1 1-.2 .81 .81 0 0 1 .3 1.1h-1.8zM181.5 12.6h.4a.45 .45 0 0 1 .3 .5 .45 .45 0 0 1-.3 .4h-.4zM181.6 12.7a.45 .45 0 0 1 .6 .4l-.2 .3h-.4zM181.7 12.7a.29 .29 0 0 1 .3 .3 .29 .29 0 0 1-.3 .3zM182.9 12.8a.42 .42 0 0 1 .6 0 .42 .42 0 0 1 0 .6 .42 .42 0 0 1-.6-.1zM183.1 12.7a.29 .29 0 0 1 .3 .3 .29 .29 0 0 1-.3 .3zM183.8 14.5h1.1v.5a1.53 1.53 0 0 1 1.7-.5 1.53 1.53 0 0 1 1 1.4v2.1l.3 .7h-1.2v-2.9a.93 .93 0 0 0-1-.8 .93 .93 0 0 0-.8 1.1v2.4l.1 .2h-1v-3.6zM184 14.6h.8v.6a1.49 1.49 0 0 1 1.7-.7 1.49 1.49 0 0 1 1.1 1.4v2.1l.2 .7h-1v-2.9a.99 .99 0 0 0-1.1-.9 .99 .99 0 0 0-.9 1.2l.1 2.6h-.8v-3.6zM184.1 14.7h.7l-.1 .7a1.54 1.54 0 0 1 2.7 .1l.2 3.1h-.7v-2.8a1.06 1.06 0 0 0-1.2-1 1.06 1.06 0 0 0-.9 1.3v2.5h-.7zM184.3 12.7a.44 .44 0 0 1 .7 .3 .44 .44 0 0 1-.5 .5l-.3-.3zM184.4 12.7a.33 .33 0 0 1 .4 .1 .33 .33 0 0 1 0 .5 .33 .33 0 0 1-.5 0zM184.5 12.7a.29 .29 0 0 1 .3 .3 .29 .29 0 0 1-.3 .3z"/>
<path d="M185.6 12.6l.7 .1 .1 .2-.2 .2 .2 .4h-.3l-.1-.4h-.1v.4h-.3zM185.7 13.1h.3l.2-.4h-.5v.8M185.9 12.7h.1l.1 .2-.2 .1zM186 13.1l.2 .4M187 12.7a.37 .37 0 0 1 .6 .1l-.4-.1v.2a.34 .34 0 0 1 .4 .2 .34 .34 0 0 1-.3 .4 .34 .34 0 0 1-.4-.2h.5v-.1l-.4-.2zM187.5 12.8l-.1-.1-.3 .1v.2l.4 .1a.26 .26 0 0 1-.2 .3 .26 .26 0 0 1-.3-.1M190.2 12.6l6.1 6.1 6.1-6.1v6.1h-12.2zM190.2 12.6h12.2M194.4 12.6l-1 3.1h.6l.3-.7h1.1l.2 .7h.7M194.9 13.3l.4 1.2h-.8zM195.3 12.6l1 3.1M196.2 12.6l.5 1.9 .6-1.9"/>
<path d="M196.3 15.7v3M198.3 12.6l.6 1.9 .5-1.9M200.3 12.6l-1 3.1h-.8l-.7-2.4-.7 2.4h-.8M47.5 36.1l-1.3 1.9M65 36.1l-1.3 1.9M25.2 69.4l1.9 1.3M129.7 262.2h72.7v3.9h-72.7zM135.1 262.2v3.9M140.3 262.2v3.9M149.9 262.2v3.9M161.7 262.2v3.9M183.7 262.2v3.9"/>
<path d="M199.6 262.2v3.9"/>
<circle cx="180.6" cy="13" r=".22"/>
<circle cx="180.6" cy="13" r=".1"/>
<circle cx="183.2" cy="13.1" r=".35"/>
<circle cx="188.7" cy="17.7" r=".67"/>
</g>
<!-- layer: A-ELEV-GLAZ-SIGHTLINES -->
<path d="M33.6 59.3h1.3v25.2h-1.3M39.6 54.5v1.3h11.9v-1.3M40.4 54.5v.4h10.2v-.4M56.1 54.5v1.3h12.5v-1.3M57 54.5v.4h10.7v-.4M33.6 60.2h.4v23.2h-.4" fill="none" stroke="#808080" stroke-width=".2"/>
<!-- layer: A-ANNO-TEXT -->
<circle cx="201.4" cy="17.7" r=".67" fill="none" stroke="#fafafa" stroke-width=".2"/>
<text font-size="7.1" x="19.2" y="18.7">A-Series</text>
<text font-size="3.3" x="18.9" y="246.4">Notes:</text>
<g font-size="3.2">
<text x="100.7" y="22.8">Casement</text>
<text x="43.1" y="48.3">Casement (ACW)</text>
</g>
<g font-size="2.5">
<text x="42.4" y="34.6">(1168)</text>
<text x="42.9" y="32.2">3'-10&quot;</text>
<text x="59.3" y="34.6">(1219)</text>
<text x="60.4" y="32.2">4'-0&quot;</text>
<text x="42.4" y="40.2">(1149)</text>
<text x="42.6" y="37.8">3'-9</text>
<text x="47.9" y="37.8">&quot;</text>
<text x="58.8" y="37.8">3'-11</text>
<text x="59.3" y="40.2">(1200)</text>
<text x="65.3" y="37.8">&quot;</text>
<text x="24.6" y="45.2" transform="rotate(-45 24.6 45.2)">Rough Opening</text>
<text x="30.4" y="48" transform="rotate(-45 30.4 48)">Dimension</text>
<text x="31" y="44.5" transform="rotate(-45 31 44.5)">Unit</text>
<text x="42.1" y="52.9">Continuation from page 04</text>
<text x="27" y="69" transform="rotate(-90 27 69)">&quot;</text>
<text x="21.3" y="73.9" transform="rotate(-90 21.3 73.9)">8'-0&quot;</text>
<text x="23.7" y="75" transform="rotate(-90 23.7 75)">(2438)</text>
<text x="27" y="75.6" transform="rotate(-90 27 75.6)">7'-11</text>
<text x="29.3" y="75" transform="rotate(-90 29.3 75)">(2419)</text>
<text x="33.1" y="83.9" transform="rotate(-90 33.1 83.9)">Continuation from page 05</text>
<text x="40.4" y="86.9">ACW31080</text>
<text x="57.9" y="86.9">ACW4080</text>
<text x="19.2" y="258.4">*</text>
<text x="175.6" y="258.3">Date: 11/07/16</text>
<text x="175.6" y="261.1">Scale: 1/8&quot; (3) = 1' (305)</text>
<text x="19.2" y="265.6">Andersen Windows, Inc. reserves the right to change drawing specifications without notice</text>
<text x="130.2" y="265">File:</text>
<text x="136.3" y="265">AC</text>
<text x="140.9" y="265">A-Series</text>
<text x="150.4" y="265">Elevations</text>
<text x="162.2" y="265">Casement &amp; Awning</text>
<text x="184.1" y="265">Page 06 of 19</text>
<text x="200.3" y="265">C</text>
</g>
<g font-size="2">
<text x="19" y="249.1">&quot;Unit Dimension&quot; always refers to outside frame to frame dimension.</text>
<text x="19" y="251.3">&quot;Rough Opening&quot; dimensions may need to be increased to allow for use of building wraps, flashing, sill panning, brackets, fasteners or other items.</text>
<text x="19" y="253.5">Dimensions in parentheses are in millimeters.</text>
<text x="20.7" y="255.8">Meet or exceed clear opening area of 5.7 sq. ft. or 0.53 m², clear opening width of 20&quot; (508) &amp; clear opening height of 24&quot; (610).</text>
<text x="20.7" y="258">Available with straight-arm operators only; all other sizes have split-arm operators only.</text>
</g>
<g font-size="1.7">
<text x="45.8" y="37">1</text>
<text x="47" y="38.2">4</text>
<text x="63.3" y="37">1</text>
<text x="64.4" y="38.2">4</text>
<text x="26.2" y="71" transform="rotate(-90 26.2 71)">1</text>
<text x="27.4" y="69.9" transform="rotate(-90 27.4 69.9)">4</text>
</g>
<text font-size="1.1" x="188.5" y="18.1">R</text>
<text font-size="1.1" fill="#fafafa" x="201.1" y="18.1">R</text>
</svg>
